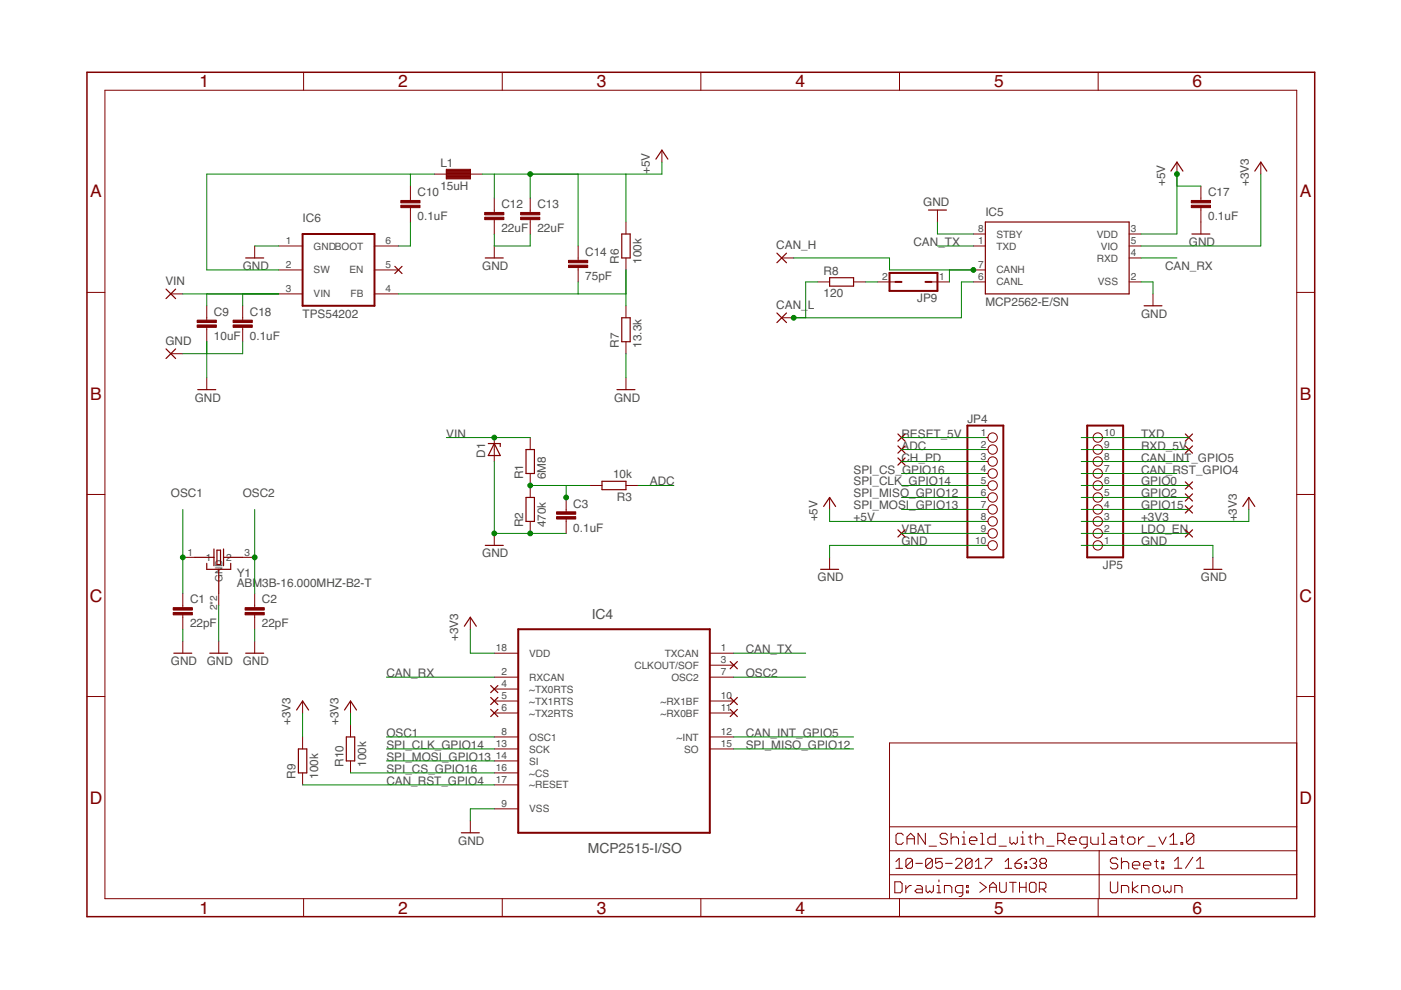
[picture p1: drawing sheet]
<svg xmlns="http://www.w3.org/2000/svg" width="297mm" height="210mm" viewBox="0 0 297 210" stroke-linecap="round" stroke-linejoin="round" font-family="sans-serif">
<path d="M64.2 49.6h15.2v15.2h-15.2zM188.6 57.9h10.2v3.8h-10.2zM189.9 59.8h1.2M196.2 59.8h1.3M205.1 90.2h7.6v28h-7.6zM230.5 90.2h7.6v28h-7.6zM109.9 133.4h40.6v43.2h-40.6z" fill="none" stroke="#800000" stroke-width=".42"/>
<g fill="none" stroke="#800000" stroke-width=".21">
<path d="M22.2 19.1h252.7v171.4h-252.7zM64.4 15.3v3.8M106.5 15.3v3.8M148.6 15.3v3.8M190.7 15.3v3.8M232.8 15.3v3.8M87 39.5v3M92.1 36.9h10.2M94.6 35.9h5.1v2h-5.1zM94.6 37.8h5.1M94.6 37.7h5.1M94.6 37.5h5.1"/>
<path d="M94.6 37.4h5.1M94.6 37.3h5.1M94.6 37.2h5.1M94.6 37h5.1M94.6 36.8h5.1M94.6 36.7h5.1M94.6 36.5h5.1M94.6 36.4h5.1M94.6 36.3h5.1M94.6 36.2h5.1M94.6 36h5.1M140.3 31.8v2.6"/>
<path d="M249.5 34.4v2.5M254.6 39.5v3M267.3 34.4v2.5M54 52.2v2.5M59.1 57.2h5.1M59.1 52.2h5.1M79.4 57.2h5.1M79.4 52.2h5.1M87 44v3.1M104.8 42v3M104.8 46.6v3M104.8 52.2v2.5"/>
<path d="M112.4 42v3M112.4 46.6v3M122.6 52.2v3M122.6 56.7v3.1M132.7 47.1v2.5M132.7 54.7v2.5M165.7 54.7h2.6M173.4 59.8h2.5M181 59.8h2.5M186.1 59.8h3.8M197.5 59.8h3.8M198.8 44.5v2.6"/>
<path d="M206.4 59.8h2.5M206.4 57.2h2.5M206.4 49.6h2.5M206.4 52.2h2.5M239.4 54.7h2.5M239.4 59.8h2.5M239.4 49.6h2.5M239.4 52.2h2.5M254.6 44v5.6M18.4 62h3.8M36.2 62.3h2.6M36.2 75h2.6"/>
<path d="M43.8 64.8v3.1M43.8 69.4v3.1M51.5 64.8v3.1M51.5 69.4v3.1M59.1 62.3h5.1M79.4 62.3h5.1M132.7 64.8v2.6M132.7 72.5v2.5M165.7 67.4h2.6M244.5 62.3v2.5M274.9 62h3.8M43.8 80.1v2.5"/>
<path d="M104.8 92.8v5.1M112.4 92.8v2.5M132.7 80.1v2.5M208.9 92.8h.6M208.9 95.3h.6M208.9 97.9h.6M233.7 92.8h.6M233.7 95.3h.6M233.7 97.9h.6M18.4 104.8h3.8M38.8 118.2h2.5M51.5 118.2h2.5"/>
<path d="M104.8 113.1v2.5M112.4 100.4v5.1M112.4 110.6v2.5M120 105.5v3M120 110v3.1M125.1 102.9h2.5M132.7 102.9h2.6M175.9 105.5v2.5M175.9 118.2v2.5M208.9 100.4h.6M208.9 102.9h.6M208.9 105.5h.6"/>
<path d="M208.9 108h.6M208.9 110.6h.6M208.9 113.1h.6M208.9 115.6h.6M233.7 100.4h.6M233.7 102.9h.6M233.7 105.5h.6M233.7 108h.6M233.7 110.6h.6M233.7 113.1h.6M233.7 115.6h.6M257.2 118.2v2.5"/>
<path d="M264.8 105.5v2.5M274.9 104.8h3.8M38.8 125.8v3M38.8 130.4v3M38.8 136v2.5M46.4 125.8v2.5M46.4 136v2.5M54 125.8v3M54 130.4v3M54 136v2.5M99.7 130.9v2.5M104.8 138.5h5.1"/>
<path d="M150.5 138.5h5.1M18.4 147.7h3.8M64.2 148.6v2.6M64.2 156.3v2.5M74.3 148.6v2.6M74.3 153.7v2.6M104.8 143.6h5.1M104.8 146.1h5.1M104.8 148.6h5.1M104.8 151.2h5.1M104.8 156.3h5.1M104.8 158.8h5.1"/>
<path d="M150.5 143.6h5.1M150.5 148.6h5.1M150.5 151.2h5.1M150.5 156.3h5.1M150.5 158.8h5.1M150.5 141h5.1M274.9 157.5h-86.3v33M274.9 147.7h3.8M64.2 163.9v2.5M74.3 161.3v2.6M99.7 174v2.6M104.8 161.3h5.1"/>
<path d="M104.8 163.9h5.1M104.8 166.4h5.1M104.8 171.5h5.1M188.6 175.3h86.3M191.5 177.1l-.4-.4h-.7l-.4 .4v1.5l.4 .4h.7l.4-.4M192.3 179v-1.5l.8-.8 .8 .8v1.5M192.3 177.8h1.6M196.2 176.7v2.3l-1.6-2.3v2.3M197 179.4h1.5M200.9 177.1l-.4-.4h-.8l-.4 .4v.4l.4 .3h.8l.4 .4v.4l-.4 .4h-.8l-.4-.4M201.7 176.7v2.3M201.7 177.8l.4-.3h.7l.4 .3v1.2"/>
<path d="M204 179h.8M204 177.5h.4v1.5M204.4 176.3v.4M205.5 178.2h1.6v-.4l-.4-.3h-.7l-.5 .3v.8l.5 .4h.7M207.9 176.7h.4v2.3M207.9 179h.8M211 176.7v2.3h-1.2l-.4-.4v-.8l.4-.3h1.2M211.8 179.4h1.6M214.1 177.5v1.1l.4 .4 .4-.4 .4 .4 .4-.4v-1.1M216.5 179h.8M216.5 177.5h.4v1.5M216.9 176.3v.4"/>
<path d="M218 177.5h.8M218.4 177.1v1.5l.4 .4M219.6 177.8l.4-.3h.7l.4 .3v1.2M219.6 176.7v2.3M221.9 179.4h1.6M224.3 178.2h1.1l.4-.4v-.7l-.4-.4h-1.1v2.3M225 178.2l.8 .8M226.6 178.2h1.6v-.4l-.4-.3h-.8l-.4 .3v.8l.4 .4h.8M230.5 179h-1.2l-.4-.4v-.8l.4-.3h1.2v1.9l-.4 .4h-.4M231.3 177.5v1.1l.4 .4h1.1v-1.5M233.6 176.7h.4v2.3M233.6 179h.8"/>
<path d="M235.6 177.5h.7l.4 .3v1.2h-1.1l-.4-.4 .4-.4h1.1M237.5 177.5h.8M237.9 177.1v1.5l.4 .4M239.1 177.8l.4-.3h.7l.4 .3v.8l-.4 .4h-.7l-.4-.4zM241.4 177.5v1.5M242.6 177.5h-.4l-.8 .7M243.4 179.4h1.5M245.7 177.5l.8 1.5 .7-1.5M248 179h1.6M248 177.5l.8-.8v2.3M250.4 178.6h.4v.4h-.4zM253.1 177.1l-.4-.4h-.8l-.4 .4v1.5"/>
<path d="M253.1 177.1v1.5l-.4 .4h-.8l-.4-.4M253.1 177.1l-1.6 1.5M64.4 190.5v3.9M106.5 190.5v3.9M148.6 190.5v3.9M188.6 185.5h86.3M188.6 180.4h86.3M189.7 187h1.2l.4 .3v1.6l-.4 .4h-1.2zM189.9 182.7l.7-.7v2.1M189.9 184.1h1.5M190.7 190.5v3.9M192 187.7v1.6"/>
<path d="M193.2 187.7h-.4l-.8 .8M193.5 182.4v1.3l-.4 .4h-.7l-.3-.4M193.5 182.4l-.4-.4h-.7l-.3 .4v1.3M193.5 182.4l-1.4 1.3M194.2 183h1.4M194.4 187.7h.8l.4 .4v1.2h-1.2l-.4-.4 .4-.4h1.2M196.3 187.7v1.2l.4 .4 .4-.4 .4 .4 .4-.4v-1.2M197.7 182.4v1.3l-.4 .4h-.7l-.3-.4M197.7 182.4l-.4-.4h-.7l-.3 .4v1.3M197.7 182.4l-1.4 1.3M198.7 189.3h.8M198.7 187.7h.4v1.6"/>
<path d="M199.1 186.6v.4M199.8 182h-1.4v1l.7-.3h.3l.4 .3v.7l-.4 .4h-.7l-.3-.4M200.2 189.3v-1.6h1.2l.4 .4v1.2M200.5 183h1.4M202.6 182.4l.3-.4h.7l.4 .4v.3l-1.4 1.4h1.4M204.1 189.3h-1.1l-.4-.4v-.8l.4-.4h1.1v2l-.3 .4h-.5M204.9 188.9h.4v.4h-.4zM204.9 187.7h.4v.4h-.4zM206.1 182.4v1.3l-.4 .4h-.7l-.3-.4M206.1 182.4l-.4-.4h-.7l-.3 .4v1.3M206.1 182.4l-1.4 1.3M206.8 184.1h1.4"/>
<path d="M206.8 182.7l.7-.7v2.1M207.7 187.1l1.4 1-1.4 1.1M208.9 182h1.4v.4l-1.4 1.3v.4M209.8 188.1h1.4M209.8 189.2v-1.4l.7-.7 .7 .7v1.4M211.9 187.1v1.7l.4 .4h.7l.3-.4v-1.7M213.1 184.1h1.4M213.1 182.7l.7-.7v2.1M214 187.1h1.5M214.8 187.1v2.1M215.2 183h1.1l.3 .4v.3l-.3 .4h-.7l-.4-.4zM216.2 188.1h1.4"/>
<path d="M216.2 187.1v2.1M216.6 182l-.7 .4-.7 .6M217.3 183.7h.4v.4h-.4zM217.3 182.7h.4v.3h-.4zM217.6 187.1v2.1M218.2 187.4l.4-.3h.7l.4 .3v1.4l-.4 .4h-.7l-.4-.4zM218.4 182.4l.3-.4h.7l.4 .4v.3l-.4 .3M219.1 183h.3M219.4 183l.4 .4v.3l-.4 .4h-.7l-.3-.4M220.4 188.5h1l.4-.4v-.7l-.4-.3h-1v2.1M220.8 183l-.3 .4v.3l.3 .4h.7l.4-.4v-.3l-.4-.4M220.8 183l-.3-.3v-.3l.3-.4h.7l.4 .4v.3l-.4 .3"/>
<path d="M220.8 183h.7M221.1 188.5l.7 .7M232.8 190.5v3.9M233 180.4v10.1M235.4 187v1.9l.4 .4h.8l.4-.4v-1.9M237 182.3l-.4-.4h-.8l-.4 .4v.4l.4 .3h.8l.4 .4v.4l-.4 .4h-.8l-.4-.4M237.8 183l.3-.3h.8l.4 .3v1.2M237.8 181.9v2.3M237.8 189.3v-1.6h1.1l.4 .4v1.2M240.1 183.4h1.6v-.4l-.4-.3h-.8l-.4 .3v.8l.4 .4h.8M240.1 187v2.3M241.3 187.7l-1.2 .8 1.2 .8"/>
<path d="M242 189.3v-1.6h1.2l.4 .4v1.2M242.4 183.4h1.6v-.4l-.4-.3h-.8l-.4 .3v.8l.4 .4h.8M244.4 188.1l.4-.4h.8l.4 .4v.8l-.4 .4h-.8l-.4-.4zM244.8 182.7h.8M245.2 182.3v1.5l.4 .4M246.3 182.7h.4v.3h-.4zM246.3 183.8h.4v.4h-.4zM246.7 187.7v1.2l.4 .4 .4-.4 .4 .4 .4-.4v-1.2M249 184.1h1.6M249 182.5l.8-.7v2.3M249.1 189.3v-1.6h1.1l.4 .4v1.2M252.9 181.8l-1.5 2.3"/>
<path d="M253.7 184.1h1.5M253.7 182.5l.8-.7v2.3"/>
<circle cx="210.5" cy="97.9" r=".99"/>
<circle cx="210.5" cy="95.3" r=".99"/>
<circle cx="210.5" cy="92.8" r=".99"/>
<circle cx="232.7" cy="92.8" r=".99"/>
<circle cx="232.7" cy="97.9" r=".99"/>
<circle cx="232.7" cy="95.3" r=".99"/>
<circle cx="210.5" cy="100.4" r=".99"/>
<circle cx="210.5" cy="102.9" r=".99"/>
<circle cx="210.5" cy="105.5" r=".99"/>
<circle cx="210.5" cy="115.6" r=".99"/>
<circle cx="210.5" cy="108" r=".99"/>
<circle cx="210.5" cy="110.6" r=".99"/>
<circle cx="210.5" cy="113.1" r=".99"/>
<circle cx="232.7" cy="105.5" r=".99"/>
<circle cx="232.7" cy="102.9" r=".99"/>
<circle cx="232.7" cy="113.1" r=".99"/>
<circle cx="232.7" cy="110.6" r=".99"/>
<circle cx="232.7" cy="115.6" r=".99"/>
<circle cx="232.7" cy="100.4" r=".99"/>
<circle cx="232.7" cy="108" r=".99"/>
</g>
<path d="M18.4 15.3h260.3v179.1h-260.3z" fill="none" stroke="#800000" stroke-width=".32"/>
<g fill="none" stroke="#800000" stroke-width=".25">
<path d="M139.1 33.7l1.2-1.9 1.3 1.9M248.3 36.3l1.2-1.9 1.3 1.9M266 36.3l1.3-1.9 1.3 1.9M52.1 54.7h3.8M83.7 56.5l1.5 1.5M85.2 56.5l-1.5 1.5M102.9 54.7h3.8M131.8 49.6h1.8v5.1h-1.8zM164.7 53.7l2.1 2M166.8 53.7l-2.1 2M175.9 58.9h5.1v1.8h-5.1zM196.8 44.5h3.9"/>
<path d="M208.9 47.1h30.5v15.2h-30.5zM252.7 49.6h3.8M35.2 61.3l2 2M35.2 74l2 2M37.2 61.3l-2 2M37.2 74l-2 2M131.8 67.4h1.8v5.1h-1.8zM164.7 66.4l2.1 2M166.8 66.4l-2.1 2M242.6 64.8h3.8M41.9 82.6h3.8M103.5 94h2.6v.7"/>
<path d="M104.8 94l1.3 2.6h-2.6zM111.5 95.3h1.8v5.1h-1.8zM130.8 82.6h3.8M190.4 97.1l1.5 1.5M190.4 94.6l1.5 1.5M190.4 92l1.5 1.5M191.9 97.1l-1.5 1.5M191.9 94.6l-1.5 1.5M191.9 92l-1.5 1.5M251.3 94.6l1.5 1.5M251.3 92l1.5 1.5M252.8 94.6l-1.5 1.5"/>
<path d="M252.8 92l-1.5 1.5M41.3 118.2h4.1M43.8 119.4v1.3h5.1v-1.3M45.4 116.4v3.6M46 116.6h.8v3.1h-.8zM47.4 116.4v3.6M47.4 118.2h4.1M102.9 115.6h3.8M111.5 105.5h1.8v5.1h-1.8zM127.6 102h5.1v1.8h-5.1zM174.6 107.4l1.3-1.9 1.3 1.9M190.4 112.3l1.5 1.6"/>
<path d="M191.9 112.3l-1.5 1.6M251.3 112.3l1.5 1.6M251.3 107.3l1.5 1.5M251.3 104.7l1.5 1.5M251.3 102.2l1.5 1.5M252.8 112.3l-1.5 1.6M252.8 107.3l-1.5 1.5M252.8 104.7l-1.5 1.5M252.8 102.2l-1.5 1.5M263.5 107.4l1.3-1.9 1.2 1.9M36.9 138.5h3.8M44.5 138.5h3.8"/>
<path d="M46.4 120.7v5.1M52.1 138.5h3.8M98.4 132.8l1.3-1.9 1.3 1.9M174 120.7h3.8M255.2 120.7h3.9M62.9 150.5l1.3-1.9 1.2 1.9M63.3 158.8h1.7v5.1h-1.7zM73 150.5l1.3-1.9 1.3 1.9M73.4 156.3h1.8v5h-1.8zM104 145.4l1.6 1.5M104 147.9l1.6 1.5M104 150.4l1.6 1.5"/>
<path d="M105.6 145.4l-1.6 1.5M105.6 147.9l-1.6 1.5M105.6 150.4l-1.6 1.5M154.8 147.9l1.5 1.5M154.8 150.4l1.5 1.5M154.8 140.3l1.5 1.5M156.3 147.9l-1.5 1.5M156.3 150.4l-1.5 1.5M156.3 140.3l-1.5 1.5M97.8 176.6h3.8"/>
</g>
<g fill="#800000" stroke="#800000" stroke-width=".21">
<path d="M41.8 68.9h4.1v.5h-4.1z"/>
<path d="M41.8 67.9h4.1v.5h-4.1z"/>
<path d="M85 43.5h4v.5h-4z"/>
<path d="M85 42.5h4v.5h-4z"/>
<path d="M102.8 46.1h4v.5h-4z"/>
<path d="M102.8 45h4v.6h-4z"/>
<path d="M110.4 46.1h4v.5h-4z"/>
<path d="M110.4 45h4v.6h-4z"/>
<path d="M120.5 56.2h4.1v.5h-4.1z"/>
<path d="M120.5 55.2h4.1v.5h-4.1z"/>
<path d="M252.6 43.5h4v.5h-4z"/>
<path d="M252.6 42.5h4v.5h-4z"/>
<path d="M49.4 68.9h4.1v.5h-4.1z"/>
<path d="M49.4 67.9h4.1v.5h-4.1z"/>
<path d="M36.7 129.9h4.1v.5h-4.1z"/>
<path d="M36.7 128.8h4.1v.5h-4.1z"/>
<path d="M52 129.9h4v.5h-4z"/>
<path d="M52 128.8h4v.5h-4z"/>
<path d="M118 109.5h4.1v.5h-4.1z"/>
<path d="M118 108.5h4.1v.5h-4.1z"/>
</g>
<g fill="none" stroke="#008000" stroke-width=".21">
<path d="M87 36.9v2.6M92.1 36.9h-48.3v20.3h15.3M104.8 36.9v5.1M112.4 36.9v5.1M122.6 36.9v15.3M132.7 36.9v10.2M140.3 34.4v2.5h-38M249.5 36.9v12.7h-7.6M249.5 39.5h5.1M267.3 36.9v15.3h-25.4M54 52.2h5.1M87 47.1v5.1h-2.5"/>
<path d="M104.8 49.6v2.6h7.6v-2.6M122.6 59.8v2.5M132.7 57.2v7.6M168.3 54.7h20.3v2.5h17.8M173.4 59.8h-2.6v7.6M183.5 59.8h2.6M198.8 52.2h7.6M198.8 47.1v2.5h7.6M201.3 57.2v2.6M206.4 59.8h-2.6v7.6h-35.5M241.9 59.8h2.6v2.5M241.9 54.7h7.6"/>
<path d="M38.8 62.3h20.3M43.8 62.3v2.5M43.8 72.5v7.6M51.5 72.5v2.5h-12.7M51.5 62.3v2.5M84.5 62.3h48.2M132.7 75v5.1M94.6 92.8h17.8M104.8 97.9v15.2h15.2M191.1 92.8h17.8M191.1 95.3h17.8M191.1 97.9h17.8"/>
<path d="M229.2 92.8h22.9M229.2 95.3h22.9M229.2 97.9h22.9M38.8 108v17.8M54 108v17.8M112.4 102.9h12.7M120 102.9v2.6M135.3 102.9h7.6M175.9 108v2.6h33M191.1 113.1h17.8M191.1 102.9h17.8M191.1 108h17.8"/>
<path d="M191.1 105.5h17.8M191.1 100.4h17.8M208.9 115.6h-33v2.6M229.2 115.6h28v2.6M229.2 113.1h22.9M229.2 102.9h22.9M229.2 108h22.9M229.2 105.5h22.9M229.2 100.4h20.3M264.8 108v2.6h-35.6M38.8 133.4v2.6M46.4 128.3v7.7"/>
<path d="M54 133.4v2.6M99.7 133.4v5.1h5.1M155.6 138.5h15.2M64.2 151.2v5.1M74.3 151.2v2.5M81.9 143.6h22.9M81.9 158.8h22.9M81.9 156.3h22.9M155.6 143.6h15.2M155.6 158.8h25.4M155.6 156.3h25.4M64.2 166.4h40.6"/>
<path d="M74.3 163.9h30.5M81.9 161.3h22.9M104.8 171.5h-5.1v2.5"/>
</g>
<g fill="#008000" stroke="#008000" stroke-width=".21">
<circle cx="104.8" cy="113.1" r=".51"/>
<circle cx="112.4" cy="113.1" r=".51"/>
<circle cx="104.8" cy="92.8" r=".51"/>
<circle cx="112.4" cy="36.9" r=".51"/>
<circle cx="249.5" cy="36.9" r=".51"/>
<circle cx="168.3" cy="67.4" r=".51"/>
<circle cx="206.4" cy="57.2" r=".51"/>
<circle cx="38.8" cy="118.2" r=".51"/>
<circle cx="54" cy="118.2" r=".51"/>
<circle cx="120" cy="105.5" r=".51"/>
<circle cx="112.4" cy="102.9" r=".51"/>
</g>
<g font-size="3.7" fill="#800000">
<text x="42.3" y="18.5">1</text>
<text x="84.4" y="18.5">2</text>
<text x="126.5" y="18.5">3</text>
<text x="168.6" y="18.5">4</text>
<text x="210.8" y="18.5">5</text>
<text x="252.9" y="18.5">6</text>
<text x="19.1" y="41.9">A</text>
<text x="275.6" y="41.9">A</text>
<text x="19.1" y="84.7">B</text>
<text x="275.6" y="84.7">B</text>
<text x="19" y="127.6">C</text>
<text x="275.5" y="127.6">C</text>
<text x="19" y="170.4">D</text>
<text x="275.5" y="170.4">D</text>
<text x="42.3" y="193.7">1</text>
<text x="84.4" y="193.7">2</text>
<text x="126.5" y="193.7">3</text>
<text x="168.6" y="193.7">4</text>
<text x="210.8" y="193.7">5</text>
<text x="252.9" y="193.7">6</text>
</g>
<g font-size="2.9" fill="#505050">
<text x="125.5" y="131.2">IC4</text>
<text x="124.6" y="180.8">MCP2515-I/SO</text>
</g>
<g font-size="2.5" fill="#505050">
<text x="93.4" y="35.4">L1</text>
<text x="88.5" y="41.6">C10</text>
<text x="93.4" y="40.2">15uH</text>
<text x="137.8" y="36.9" transform="rotate(-90 137.8 36.9)">+5V</text>
<text x="247" y="39.5" transform="rotate(-90 247 39.5)">+5V</text>
<text x="256.1" y="41.6">C17</text>
<text x="264.8" y="39.5" transform="rotate(-90 264.8 39.5)">+3V3</text>
<text x="64.2" y="47.1">IC6</text>
<text x="88.5" y="46.7">0.1uF</text>
<text x="106.3" y="44.1">C12</text>
<text x="113.9" y="44.1">C13</text>
<text x="195.7" y="43.8">GND</text>
<text x="208.9" y="45.8">IC5</text>
<text x="256.1" y="46.7">0.1uF</text>
<text x="106.3" y="49.2">22uF</text>
<text x="113.9" y="49.2">22uF</text>
<text x="164.6" y="52.8">CAN_H</text>
<text x="193.7" y="52.1">CAN_TX</text>
<text x="252.1" y="52.1">GND</text>
<text x="51.5" y="57.2">GND</text>
<text x="102.2" y="57.2">GND</text>
<text x="124.1" y="59.4">75pF</text>
<text x="124.1" y="54.3">C14</text>
<text x="131.2" y="56" transform="rotate(-90 131.2 56)">R6</text>
<text x="136" y="56" transform="rotate(-90 136 56)">100k</text>
<text x="174.6" y="58.3">R8</text>
<text x="247" y="57.2">CAN_RX</text>
<text x="35.1" y="60.5">VIN</text>
<text x="164.6" y="65.5">CAN_</text>
<text x="171.3" y="65.5">L</text>
<text x="174.6" y="63.1">120</text>
<text x="194.5" y="64.1">JP9</text>
<text x="208.9" y="64.8">MCP2562-E/SN</text>
<text x="45.4" y="67">C9</text>
<text x="53" y="67">C18</text>
<text x="64.2" y="67.4">TPS54202</text>
<text x="241.9" y="67.4">GND</text>
<text x="35.1" y="73.1">GND</text>
<text x="45.4" y="72.1">10uF</text>
<text x="53" y="72.1">0.1uF</text>
<text x="131.2" y="73.7" transform="rotate(-90 131.2 73.7)">R7</text>
<text x="136" y="73.7" transform="rotate(-90 136 73.7)">13.3k</text>
<text x="41.3" y="85.2">GND</text>
<text x="130.2" y="85.2">GND</text>
<text x="205.1" y="89.6">JP4</text>
<text x="94.6" y="92.8">VIN</text>
<text x="191.1" y="95.3">ADC</text>
<text x="191.1" y="92.8">RESET_5V</text>
<text x="241.9" y="92.8">TXD</text>
<text x="241.9" y="95.3">RXD_5V</text>
<text x="102.9" y="97.1" transform="rotate(-90 102.9 97.1)">D1</text>
<text x="110.9" y="101.7" transform="rotate(-90 110.9 101.7)">R1</text>
<text x="115.7" y="101.7" transform="rotate(-90 115.7 101.7)">6M8</text>
<text x="130" y="101.4">10k</text>
<text x="181" y="100.4">SPI_CS_GPIO16</text>
<text x="191.1" y="97.9">CH_PD</text>
<text x="241.9" y="100.4">CAN_RST_GPIO4</text>
<text x="241.9" y="97.9">CAN_INT_GPIO5</text>
<text x="36.2" y="105.5">OSC1</text>
<text x="51.5" y="105.5">OSC2</text>
<text x="121.6" y="107.6">C3</text>
<text x="130.8" y="106.2">R3</text>
<text x="137.8" y="102.9">ADC</text>
<text x="181" y="102.9">SPI_CLK_GPIO14</text>
<text x="181" y="105.5">SPI_MISO_GPIO12</text>
<text x="241.9" y="105.5">GPIO2</text>
<text x="241.9" y="102.9">GPIO0</text>
<text x="110.9" y="111.8" transform="rotate(-90 110.9 111.8)">R2</text>
<text x="115.7" y="111.8" transform="rotate(-90 115.7 111.8)">470k</text>
<text x="121.6" y="112.7">0.1uF</text>
<text x="173.4" y="110.6" transform="rotate(-90 173.4 110.6)">+5V</text>
<text x="181" y="110.6">+5V</text>
<text x="181" y="108">SPI_MOSI_GPIO13</text>
<text x="191.1" y="113.1">VBAT</text>
<text x="241.9" y="108">GPIO15</text>
<text x="241.9" y="113.1">LDO_EN</text>
<text x="241.9" y="110.6">+3V3</text>
<text x="262.2" y="110.6" transform="rotate(-90 262.2 110.6)">+3V3</text>
<text x="102.2" y="118.2">GND</text>
<text x="191.1" y="115.6">GND</text>
<text x="241.9" y="115.6">GND</text>
<text x="50.2" y="124.5">ABM3B-16.000MHZ-B2-T</text>
<text x="50.2" y="122.2">Y1</text>
<text x="173.4" y="123.2">GND</text>
<text x="233.8" y="120.6">JP5</text>
<text x="254.6" y="123.2">GND</text>
<text x="40.3" y="127.9">C1</text>
<text x="55.5" y="127.9">C2</text>
<text x="40.3" y="133">22pF</text>
<text x="55.5" y="133">22pF</text>
<text x="97.2" y="135.9" transform="rotate(-90 97.2 135.9)">+3V3</text>
<text x="36.2" y="141">GND</text>
<text x="43.8" y="141">GND</text>
<text x="51.5" y="141">GND</text>
<text x="81.9" y="143.6">CAN_RX</text>
<text x="158.1" y="138.5">CAN_TX</text>
<text x="158.1" y="143.6">OSC2</text>
<text x="61.6" y="153.7" transform="rotate(-90 61.6 153.7)">+3V3</text>
<text x="71.8" y="153.7" transform="rotate(-90 71.8 153.7)">+3V3</text>
<text x="81.9" y="158.8">SPI_CLK_GPIO14</text>
<text x="81.9" y="161.3">SPI_MOSI_GPIO13</text>
<text x="81.9" y="156.3">OSC1</text>
<text x="158.1" y="156.3">CAN_INT_GPIO5</text>
<text x="158.1" y="158.8">SPI_MISO_GPIO12</text>
<text x="62.7" y="165.1" transform="rotate(-90 62.7 165.1)">R9</text>
<text x="67.5" y="165.1" transform="rotate(-90 67.5 165.1)">100k</text>
<text x="72.8" y="162.6" transform="rotate(-90 72.8 162.6)">R10</text>
<text x="77.6" y="162.6" transform="rotate(-90 77.6 162.6)">100k</text>
<text x="81.9" y="166.4">CAN_RST_GPIO4</text>
<text x="81.9" y="163.9">SPI_CS_GPIO16</text>
<text x="97.2" y="179.1">GND</text>
</g>
<g font-size="2.1" fill="#505050">
<text x="60.6" y="51.8">1</text>
<text x="66.5" y="52.9">GNDBOOT</text>
<text x="81.7" y="51.8">6</text>
<text x="207.4" y="49.3">8</text>
<text x="207.4" y="51.8">1</text>
<text x="211.2" y="50.4">STBY</text>
<text x="211.2" y="52.9">TXD</text>
<text x="232.5" y="50.4">VDD</text>
<text x="233.4" y="52.9">VIO</text>
<text x="239.7" y="51.8">5</text>
<text x="239.7" y="49.3">3</text>
<text x="60.6" y="56.9">2</text>
<text x="66.5" y="58">SW</text>
<text x="74.1" y="58">EN</text>
<text x="81.7" y="56.9">5</text>
<text x="187.1" y="59.4">2</text>
<text x="199.1" y="59.4">1</text>
<text x="207.4" y="59.4">6</text>
<text x="207.4" y="56.9">7</text>
<text x="211.2" y="58">CANH</text>
<text x="232.5" y="55.4">RXD</text>
<text x="239.7" y="54.3">4</text>
<text x="239.7" y="59.4">2</text>
<text x="60.6" y="61.9">3</text>
<text x="66.5" y="63.1">VIN</text>
<text x="74.3" y="63.1">FB</text>
<text x="81.7" y="61.9">4</text>
<text x="211.2" y="60.5">CANL</text>
<text x="232.8" y="60.5">VSS</text>
<text x="207.9" y="92.4">1</text>
<text x="207.9" y="95">2</text>
<text x="234.1" y="95">9</text>
<text x="234.1" y="92.4">10</text>
<text x="207.9" y="97.5">3</text>
<text x="207.9" y="100">4</text>
<text x="234.1" y="100">7</text>
<text x="234.1" y="97.5">8</text>
<text x="207.9" y="102.6">5</text>
<text x="207.9" y="105.1">6</text>
<text x="207.9" y="107.7">7</text>
<text x="234.1" y="107.7">4</text>
<text x="234.1" y="105.1">5</text>
<text x="234.1" y="102.6">6</text>
<text x="207.9" y="110.2">8</text>
<text x="207.9" y="112.7">9</text>
<text x="234.1" y="112.7">2</text>
<text x="234.1" y="110.2">3</text>
<text x="39.8" y="117.8">1</text>
<text x="43.6" y="118.9">1</text>
<text x="47.9" y="118.9">2</text>
<text x="51.8" y="117.8">3</text>
<text x="206.7" y="115.3">10</text>
<text x="234.1" y="115.3">1</text>
<text x="47.1" y="123.5" transform="rotate(-90 47.1 123.5)">GN</text>
<text x="47.1" y="120.2" transform="rotate(-90 47.1 120.2)">D</text>
<text x="46" y="129.4" transform="rotate(-90 46 129.4)">2*2</text>
<text x="105.2" y="138.1">18</text>
<text x="106.3" y="143.2">2</text>
<text x="112.2" y="139.2">VDD</text>
<text x="134.5" y="141.8">CLKOUT/SOF</text>
<text x="140.9" y="139.2">TXCAN</text>
<text x="152.8" y="138.1">1</text>
<text x="152.8" y="140.7">3</text>
<text x="152.8" y="143.2">7</text>
<text x="106.3" y="145.7">4</text>
<text x="106.3" y="148.3">5</text>
<text x="112.2" y="144.3">RXCAN</text>
<text x="112.2" y="146.9">~TX0RTS</text>
<text x="112.2" y="149.4">~TX1RTS</text>
<text x="140" y="149.4">~RX1BF</text>
<text x="142.3" y="144.3">OSC2</text>
<text x="152.8" y="148.3">10</text>
<text x="106.3" y="150.8">6</text>
<text x="106.3" y="155.9">8</text>
<text x="112.2" y="151.9">~TX2RTS</text>
<text x="140" y="151.9">~RX0BF</text>
<text x="152.8" y="150.8">11</text>
<text x="152.8" y="155.9">12</text>
<text x="105.2" y="158.4">13</text>
<text x="105.2" y="161">14</text>
<text x="112.2" y="157">OSC1</text>
<text x="112.2" y="159.6">SCK</text>
<text x="143.5" y="157">~INT</text>
<text x="145.1" y="159.6">SO</text>
<text x="152.8" y="158.4">15</text>
<text x="105.2" y="163.5">16</text>
<text x="105.2" y="166.1">17</text>
<text x="112.2" y="162.1">SI</text>
<text x="112.2" y="164.6">~CS</text>
<text x="112.2" y="167.2">~RESET</text>
<text x="106.3" y="171.1">9</text>
<text x="112.2" y="172.3">VSS</text>
</g>
</svg>
